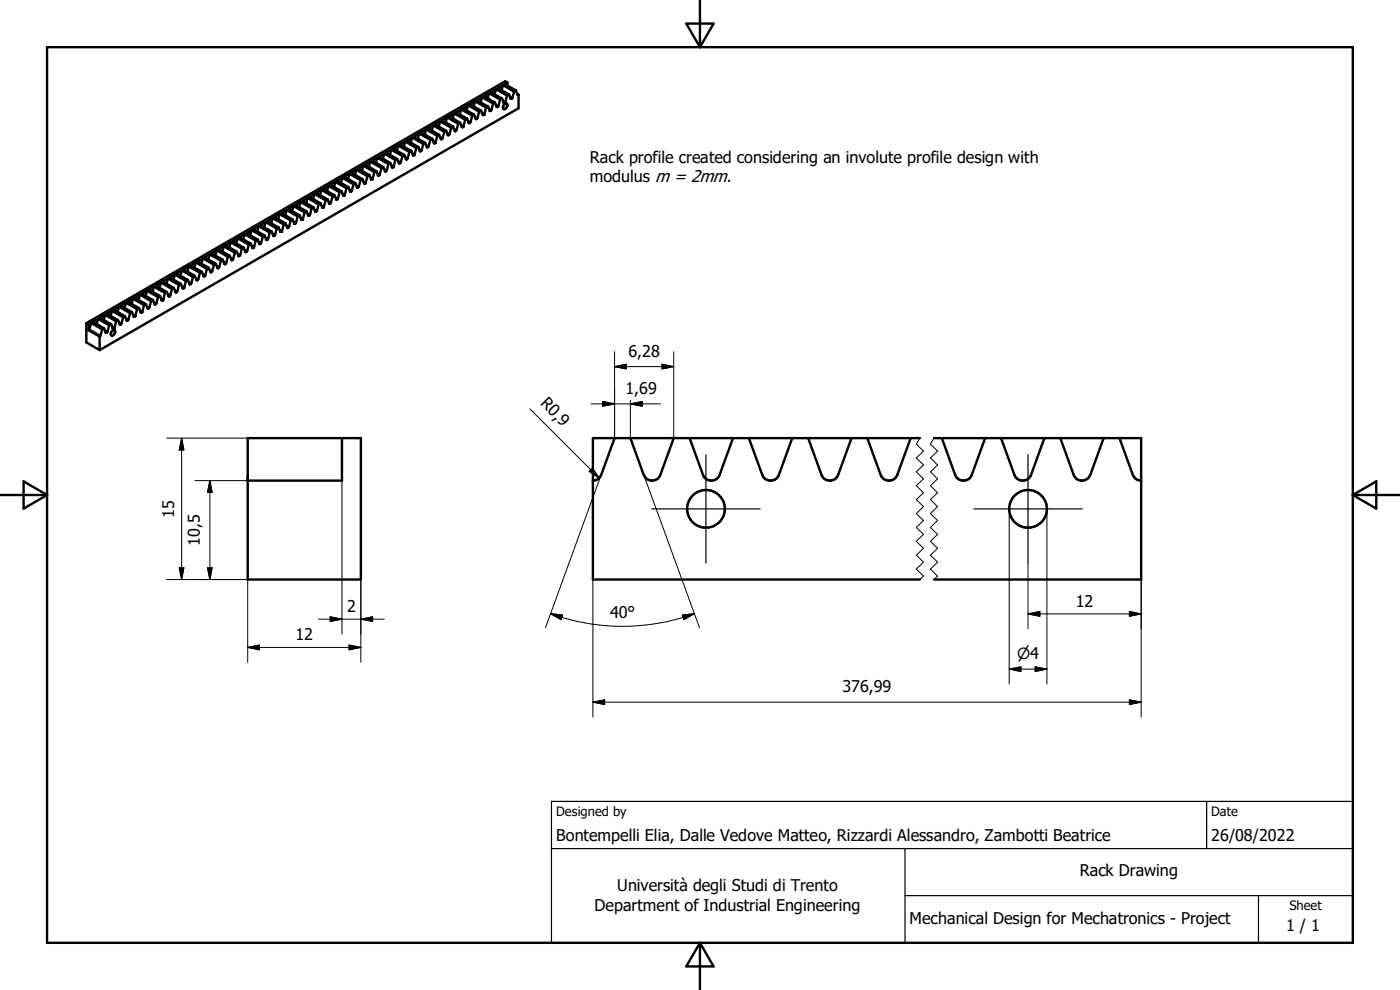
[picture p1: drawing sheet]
<svg xmlns="http://www.w3.org/2000/svg" width="297mm" height="210mm" viewBox="0 0 297 210" stroke-linecap="round" stroke-linejoin="round" font-family="sans-serif">
<g fill="none" stroke="#000" stroke-width=".51">
<path d="M10 10h277v190h-277zM103.7 19.8l-.2 1.1M103.7 19.8l-1 .6 2.3 1.3M103.7 19.8l2.4 1.3M105.2 18.9l-.3 1.1M105.2 18.9l-1.1 .6 2.4 1.4M105.2 18.9l2.4 1.4M106.7 18.1l-.3 1.1M106.7 18.1l-1.1 .6 2.4 1.3M106.7 18.1l2.4 1.3M107.6 17.5v.6M107.6 17.5l-.5 .3 2.4 1.4"/>
<path d="M107.6 17.5l-.4-.3-88.9 51.4M109.1 19.4l-.6 1.6M109.5 19.2l.3 .9h.2M109.5 19.2l-.4 .2M109.8 20l.2 .1M145.6 5h5.8l-2.9 5zM148.5 0v10M69.7 39.4l-.3 1.1M69.7 39.4l-1.1 .7 2.3 1.3M69.7 39.4l2.3 1.4M71.1 38.6l-.2 1.1M71.1 38.6l-1 .6 2.3 1.4"/>
<path d="M71.1 38.6l2.4 1.3M72.6 37.7l-1 .7 2.3 1.3M72.6 37.7l-.3 1.1M72.6 37.7l2.4 1.4M73.5 39.9l-.5 1.6-.2-.1-.4-.8M73.9 39.7l.3 .9h.2M73.9 39.7l-.4 .2M74.1 36.9l-.3 1M74.1 36.9l-1.1 .6 2.4 1.4M74.1 36.9l2.4 1.3M75 39.1l-.5 1.5M75.4 38.9l-.4 .2"/>
<path d="M75.6 36l-.3 1.1M75.6 36l-1.1 .6 2.4 1.4M75.6 36l2.4 1.4M76.5 38.2l-.4 1.3-.2 .3-.2-.1-.3-.8M76.9 38l-.4 .2M77.1 35.2l-1.1 .6 2.4 1.3M77.1 35.2l-.3 1M77.1 35.2l2.3 1.3M78 37.4l-.6 1.5h-.2l-.3-.9M78.4 37.1l-.4 .3M78.6 34.3l-.3 1.1M78.6 34.3l-1.1 .6 2.3 1.4"/>
<path d="M78.6 34.3l2.3 1.4M79.4 36.5l-.3 1.4-.3 .2-.4-1M79.8 36.3l-.4 .2M80 33.5l-.2 1M80 33.5l-1 .6 2.3 1.3M80 33.5l2.4 1.3M80.9 35.7l-.3 1.2-.2 .3h-.2l-.4-.9M81.3 35.4l-.4 .3M81.5 32.6l-1.1 .6 2.4 1.4M81.5 32.6l-.3 1.1M81.5 32.6l2.4 1.4M82.4 34.8l-.5 1.5-.2 .1-.4-1"/>
<path d="M82.8 34.6l-.4 .2M83 31.7l-.3 1.1M83 31.7l-1.1 .7 2.4 1.3M83 31.7l2.4 1.4M83.9 34l-.6 1.5h-.2l-.3-.9M84.3 33.7l-.4 .3M84.5 30.9l-.3 1.1M84.5 30.9l-1.1 .6 2.4 1.4M84.5 30.9l2.3 1.3M85.4 33.1l-.4 1.3-.2 .2h-.2l-.3-.9M85.8 32.9l.3 .9h.2M85.8 32.9l-.4 .2"/>
<path d="M86 30l-1.1 .7 2.4 1.3M86 30l-.3 1.1M86 30l2.3 1.4M86.3 33.8h.1M86.8 32.2l-.5 1.6M87.3 32l-.5 .2M87.5 29.2l-.4 1.1M87.5 29.2l-1.1 .6 2.3 1.4M87.5 29.2l2.3 1.3M88.3 31.4l-.5 1.5h-.2l-.3-.9M88.7 31.2l-.4 .2M88.9 28.3l-1.1 .7 2.4 1.3"/>
<path d="M88.9 28.3l-.3 1.1M88.9 28.3l2.4 1.4M89.8 30.5l-.4 1.4-.1 .2-.2-.1-.4-.8M90.2 30.3l.3 .9h.2M90.2 30.3l-.4 .2M90.4 27.5l-.3 1.1M90.4 27.5l-1.1 .6 2.4 1.3M90.4 27.5l2.4 1.3M90.7 31.2h.1M91.3 29.7l-.5 1.5M91.7 29.4l-.4 .3M91.9 26.6l-.3 1.1"/>
<path d="M91.9 26.6l-1.1 .6 2.4 1.4M91.9 26.6l2.4 1.4M92.8 28.8l-.4 1.4-.3 .2-.4-1M93.2 28.6l-.4 .2M93.4 25.8l-.3 1M93.4 25.8l-1.1 .6 2.3 1.3M93.4 25.8l2.3 1.3M94.3 28l-.6 1.5h-.2l-.3-.9M94.6 27.7l-.3 .3M94.8 24.9l-.2 1.1M94.8 24.9l-1 .6 2.3 1.4M94.8 24.9l2.4 1.4"/>
<path d="M95.7 27.1l-.5 1.6-.2-.1-.4-.9M96.1 26.9l.4 .9h.2M96.1 26.9l-.4 .2M96.3 24.1l-.3 1M96.3 24.1l-1 .6 2.3 1.3M96.3 24.1l2.4 1.3M96.7 27.8h.1M97.2 26.3l-.5 1.5M97.6 26l-.4 .3M97.8 23.2l-1.1 .6 2.4 1.4M97.8 23.2l-.3 1.1M97.8 23.2l2.4 1.3"/>
<path d="M98.7 25.4l-.6 1.6-.2-.1-.3-.9M99.1 25.2l-.4 .2M99.3 22.3l-.3 1.1M99.3 22.3l-1.1 .7 2.4 1.3M99.3 22.3l2.4 1.4M100.2 24.5l-.6 1.6-.2-.1-.3-.8M100.6 24.3l-.4 .2M100.8 21.5l-.3 1.1M100.8 21.5l-1.1 .6 2.4 1.4M100.8 21.5l2.3 1.3M101.7 23.7l-.4 1.2-.2 .3h-.2l-.3-.9M102.1 23.5l-.4 .2"/>
<path d="M102.3 20.6l-1.1 .7 2.3 1.3M102.3 20.6l-.3 1.1M102.3 20.6l2.3 1.4M103.1 22.8l-.5 1.6-.2-.1-.3-.8M103.5 22.6l-.4 .2M104.6 22l-.5 1.5h-.2l-.4-.9M105 21.7l-.4 .3M106.1 21.1l-.3 1.3-.3 .3-.2-.1-.3-.9M106.5 20.9l-.4 .2M107 22.2a.37 .37 0 0 1 .5-.2 .37 .37 0 0 1 .1 .5 .52 .52 0 0 1-.3 .6 .52 .52 0 0 1-.6-.1zM107.6 20.3l-.6 1.5h-.2l-.3-.9M108 20l.3 .9 .2 .1"/>
<path d="M108 20l-.4 .3M108.5 21h.1M110 20.1h.1M110 20.1v2.9l-88.9 51.3M34.1 59.9l-1.1 .7 2.4 1.4M34.1 59.9l-.3 1.1M34.1 59.9l2.4 1.4M35.6 59.1l-1.1 .6 2.4 1.4M35.6 59.1l-.3 1.1M35.6 59.1l2.4 1.4M37.1 58.2l-.3 1.1M37.1 58.2l-1.1 .7 2.4 1.3"/>
<path d="M37.1 58.2l2.3 1.4M38.6 57.4l-1.1 .6 2.4 1.4M38.6 57.4l-.3 1.1M38.6 57.4l2.3 1.4M39.4 59.6l-.5 1.5h-.2l-.3-.9M39.9 59.4l-.5 .2M40.1 56.5l-.3 1.1M40.1 56.5l-1.1 .7 2.3 1.3M40.1 56.5l2.3 1.4M40.9 58.8l-.3 1.3-.2 .2h-.2l-.3-.9M41.3 58.5l-.4 .3M41.5 55.7l-.2 1.1"/>
<path d="M41.5 55.7l-1 .6 2.3 1.4M41.5 55.7l2.4 1.3M42.4 57.9l-.5 1.5h-.2l-.4-.9M42.8 57.7l-.4 .2M43 54.8l-1.1 .7 2.4 1.3M43 54.8l-.3 1.1M43 54.8l2.4 1.4M43.9 57l-.5 1.6-.2-.1-.4-.8M44.3 56.8l-.4 .2M44.5 54l-.3 1M44.5 54l-1.1 .6 2.4 1.4M44.5 54l2.4 1.3"/>
<path d="M45.4 56.2l-.6 1.5h-.2l-.3-.9M45.8 56l-.4 .2M46 53.1l-.3 1.1M46 53.1l-1.1 .6 2.3 1.4M46 53.1l2.3 1.4M46.9 55.3l-.6 1.6-.2-.1-.3-.8M47.2 55.1l.4 .9h.2M47.2 55.1l-.3 .2M47.5 52.2l-1.1 .7 2.3 1.4M47.5 52.2l-.3 1.1M47.5 52.2l2.3 1.4M47.8 56h.1"/>
<path d="M48.3 54.5l-.5 1.5M48.7 54.3l.4 .8 .2 .1M48.7 54.3l-.4 .2M48.9 51.4l-.2 1.1M48.9 51.4l-1 .6 2.3 1.4M48.9 51.4l2.4 1.4M49.3 55.1v.1M49.8 53.6l-.5 1.5M50.2 53.4l.3 .9h.2M50.2 53.4l-.4 .2M50.4 50.5l-.3 1.1M50.4 50.5l-1 .7 2.3 1.3"/>
<path d="M50.4 50.5l2.4 1.4M50.7 54.3h.1M51.3 52.8l-.5 1.5M51.7 52.5l.4 1 .1-.1M51.7 52.5l-.4 .3M51.9 49.7l-1.1 .6 2.4 1.4M51.9 49.7l-.3 1.1M51.9 49.7l2.4 1.4M52.2 53.4h.1M52.8 51.9l-.6 1.5M53.2 51.7l-.4 .2M53.4 48.8l-.3 1.1"/>
<path d="M53.4 48.8l-1.1 .7 2.4 1.3M53.4 48.8l2.4 1.4M54.3 51.1l-.6 1.5h-.2l-.3-.9M54.7 50.8l.3 .9h.2M54.7 50.8l-.4 .3M54.9 48l-1.1 .6 2.3 1.4M54.9 48l-.3 1.1M54.9 48l2.3 1.4M55.2 51.7h.1M55.8 50.2l-.6 1.5M56.1 50l-.3 .2M56.3 47.1l-.2 1.1"/>
<path d="M56.3 47.1l-1 .7 2.3 1.3M56.3 47.1l2.4 1.4M57.2 49.4l-.5 1.5h-.2l-.4-.9M57.6 49.1l.4 .9h.2M57.6 49.1l-.4 .3M57.8 46.3l-.3 1M57.8 46.3l-1.1 .6 2.4 1.4M57.8 46.3l2.4 1.3M58.2 50h.1M58.7 48.5l-.3 1.3-.2 .2M59.1 48.3l-.4 .2M59.3 45.4l-.3 1.1"/>
<path d="M59.3 45.4l-1.1 .7 2.4 1.3M59.3 45.4l2.4 1.4M60.2 47.6l-.4 1.4-.2 .2-.2-.1-.3-.8M60.6 47.4l-.4 .2M60.8 44.6l-.3 1M60.8 44.6l-1.1 .6 2.4 1.4M60.8 44.6l2.3 1.3M61.7 46.8l-.6 1.5h-.2l-.3-.9M62.1 46.6l.3 .9h.2M62.1 46.6l-.4 .2M62.3 43.7l-.3 1.1M62.3 43.7l-1.1 .6 2.4 1.4"/>
<path d="M62.3 43.7l2.3 1.4M62.6 47.5h.1M63.1 45.9l-.3 1.3-.2 .3M63.6 45.7l-.5 .2M63.8 42.9l-1.1 .6 2.3 1.3M63.8 42.9l-.3 1M63.8 42.9l2.3 1.3M64.6 45.1l-.5 1.5h-.2l-.3-.9M65 44.8l-.4 .3M65.2 42l-.3 1.1M65.2 42l-1 .6 2.3 1.4M65.2 42l2.4 1.4"/>
<path d="M66.1 44.2l-.5 1.5h-.2l-.4-.9M66.5 44l-.4 .2M66.7 41.2l-.3 1M66.7 41.2l-1.1 .6 2.4 1.3M66.7 41.2l2.4 1.3M67.6 43.4l-.3 1.2-.3 .3h-.1l-.4-.9M68 43.1l-.4 .3M68.2 40.3l-1.1 .6 2.4 1.4M68.2 40.3l-.3 1.1M68.2 40.3l2.4 1.4M69.1 42.5l-.6 1.5h-.2l-.3-.9M69.5 42.3l.3 .9h.2"/>
<path d="M69.5 42.3l-.4 .2M70 43.2h.1M70.6 41.7l-.6 1.5M70.9 41.4l.4 .9h.2M70.9 41.4l-.3 .3M71.5 42.3h.1M72 40.8l-.3 1.3-.2 .2M72.4 40.6l-.4 .2M74.4 40.6h.1M18.3 68.6v4l2.8 1.7M18.3 68.6l.5 .2M18.8 68.8v1.3l2.3 1.3"/>
<path d="M19.3 68.5l-.5 1.5M19.3 68.5l-.5 .3M19.3 68.5l2.4 1.4M20.8 67.6l-.3 1.1M20.8 67.6l-1.1 .7 2.4 1.3M20.8 67.6l2.4 1.4M21.1 71.4v2.9M21.7 69.9l-.6 1.5M22.1 69.6l-.4 .3M22.3 66.8l-.3 1.1M22.3 66.8l-1.1 .6 2.4 1.4M22.3 66.8l2.3 1.4"/>
<path d="M23.2 69l-.4 1.3-.2 .3-.2-.1-.3-.9M23.6 68.8l-.4 .2M23.8 65.9l-1.1 .7 2.3 1.3M23.8 65.9l-.3 1.1M23.8 65.9l2.3 1.4M23.9 70.1a.4 .4 0 0 1 .6 .1 .4 .4 0 0 1-.2 .6l-.5 .4a.55 .55 0 0 1-.3-.5 .55 .55 0 0 1 .3-.5zM24.6 68.2l-.5 1.5-.2-.1-.3-.8M25 67.9l-.4 .3M25.2 65.1l-1 .6 2.3 1.4M25.2 65.1l-.2 1.1M25.2 65.1l2.4 1.4M26.1 67.3l-.5 1.5h-.2l-.4-.9"/>
<path d="M26.5 67.1l-.4 .2M26.7 64.2l-.3 1.1M26.7 64.2l-1 .6 2.3 1.4M26.7 64.2l2.4 1.4M27.6 66.5l-.3 1.2-.2 .3-.3-.1-.3-.8M28 66.2l-.4 .3M28.2 63.4l-.3 1.1M28.2 63.4l-1.1 .6 2.4 1.4M28.2 63.4l2.4 1.3M29.1 65.6l-.5 1.5h-.2l-.4-.9M29.5 65.4l-.4 .2M29.7 62.5l-1.1 .6 2.4 1.4"/>
<path d="M29.7 62.5l-.3 1.1M29.7 62.5l2.4 1.4M30.6 64.7l-.6 1.6-.2-.1-.3-.8M31 64.5l-.4 .2M31.2 61.7l-.3 1M31.2 61.7l-1.1 .6 2.3 1.4M31.2 61.7l2.3 1.3M32.1 63.9l-.4 1.2-.2 .3h-.2l-.3-.9M32.4 63.7l.4 .9h.2M32.4 63.7l-.3 .2M32.7 60.8l-1.1 .6 2.3 1.4M32.7 60.8l-.3 1.1"/>
<path d="M32.7 60.8l2.3 1.4M33 64.6h.1M33.5 63l-.5 1.6M33.9 62.8l-.4 .2M35 62.2l-.5 1.5h-.2l-.4-.9M35.4 62l.3 .8 .2 .1M35.4 62l-.4 .2M36 62.8l-.1 .1M36.5 61.3l-.5 1.5M36.9 61.1l-.4 .2M38 60.5l-.6 1.5h-.1l-.4-.9M38.4 60.2l-.4 .3"/>
<path d="M52.6 92.9h24v30h-24zM72.5 92.9v9.1h-19.9M130.4 92.9l-2.9 7.9a1.89 1.89 0 0 1-1.7 1.2M133.7 92.9l2.9 7.9a1.88 1.88 0 0 0 1.7 1.2 1.88 1.88 0 0 0 1.8-1.2l2.8-7.9M146.3 92.9l2.9 7.9a1.88 1.88 0 0 0 1.7 1.2 1.88 1.88 0 0 0 1.8-1.2l2.8-7.9M158.9 92.9l2.8 7.9a1.88 1.88 0 0 0 1.8 1.2 1.88 1.88 0 0 0 1.7-1.2l2.9-7.9M171.5 92.9l2.8 7.9a1.88 1.88 0 0 0 1.8 1.2 1.88 1.88 0 0 0 1.7-1.2l2.8-7.9M184 92.9l2.8 7.9a1.88 1.88 0 0 0 1.8 1.2 1.88 1.88 0 0 0 1.8-1.2l2.8-7.9M195.2 92.9h-69.4v30h69.4M198.2 92.9h43.9v30h-43.9M199.8 92.9l2.8 7.9a1.88 1.88 0 0 0 1.8 1.2 1.88 1.88 0 0 0 1.8-1.2l2.8-7.9M212.4 92.9l2.8 7.9a1.88 1.88 0 0 0 1.8 1.2 1.88 1.88 0 0 0 1.7-1.2l2.9-7.9"/>
<path d="M224.9 92.9l2.9 7.9a1.88 1.88 0 0 0 1.7 1.2 1.88 1.88 0 0 0 1.8-1.2l2.8-7.9M237.5 92.9l2.8 7.9a1.83 1.83 0 0 0 1.8 1.2M0 105h10M5 102.1l5 2.9-5 2.9zM287 105h10M287 105l5-2.9v5.8zM148.5 200v10M148.5 200l2.9 5h-5.8z"/>
<circle cx="149.8" cy="108" r="4"/>
<circle cx="218.1" cy="108" r="4"/>
</g>
<g fill="none" stroke="#000" stroke-width=".21">
<path d="M109.8 20l.2 .1M74 40l.7 .3M75.5 39.1l.6 .4M75.9 39.8l-.2-.2 .2 .2M77 38.3l.6 .3M77.2 38.8l.2 .1M78.5 37.4l.6 .4M78.7 37.9l.2 .1M79.9 36.6l.7 .3M80.4 37.2l-.3-.1 .3 .1M81.4 35.7l.7 .4M81.6 36.2l.2 .1"/>
<path d="M81.6 36.2l.3 .1M82.9 34.8l.6 .4M83.1 35.3l.2 .2-.2-.1M84.4 34l.6 .4M84.8 34.6l-.2-.1 .2 .1M85.9 33.1l.6 .4M86.1 33.6l.2 .2-.2-.1M87.4 32.3l.6 .3M87.5 32.8l.3 .1-.2-.1M88.8 31.4l.7 .4M89 31.9l.3 .2M89 32l.3 .1"/>
<path d="M90.3 30.6l.7 .3M90.5 31.1l.2 .1M91.8 29.7l.6 .4M92 30.2l.2 .2-.2-.2M93.3 28.9l.6 .3M93.7 29.5l-.2-.1 .2 .1M94.7 28l.7 .4M94.9 28.5l.3 .2M96.2 27.2l.7 .3M96.4 27.6l.3 .2-.3-.1M97.7 26.3l.7 .4M97.9 26.8l.2 .2-.2-.2"/>
<path d="M99.2 25.4l.6 .4M99.6 26.1l-.2-.1 .2 .1M100.7 24.6l.6 .3M101.1 25.2l-.2-.1 .2 .1M102.2 23.7l.6 .4M102.4 24.3l.2 .1M103.6 22.9l.7 .3M104.1 23.5l-.3-.1 .3 .1M105.1 22l.7 .4M105.3 22.5l.2 .2M105.3 22.5l.3 .2M106.6 21.2l.6 .3"/>
<path d="M106.8 21.7l.2 .1M108.1 20.3l.6 .4M108.3 20.8l.2 .2-.2-.2M40 59.6l.6 .4M41.4 58.8l.7 .4M41.9 59.4l-.3-.1 .3 .1M42.9 57.9l.7 .4M43.1 58.4l.3 .2M44.4 57.1l.6 .3M44.6 57.6l.2 .1M45.9 56.2l.6 .4M46.1 56.7l.2 .2"/>
<path d="M47.3 55.3l.7 .4M47.6 55.9l.2 .1-.2-.1M48.8 54.5l.7 .4M49 55l.3 .2-.3-.2M50.3 53.6l.7 .4M50.5 54.2l.2 .1-.2-.1M51.8 52.8l.7 .4M52 53.3l.2 .1M53.3 51.9l.6 .4M53.5 52.5l.2 .1M54.8 51.1l.6 .4M55 51.6l.2 .1"/>
<path d="M56.2 50.2l.7 .4M56.4 50.8l.3 .1M56.4 50.7l.3 .2M57.7 49.4l.7 .4M57.9 49.9l.3 .1M59.2 48.5l.6 .4M59.4 49l.2 .2-.2-.2M60.7 47.7l.6 .3M60.9 48.2l.2 .1M62.2 46.8l.6 .4M62.4 47.3l.2 .2M63.7 46l.6 .3"/>
<path d="M63.8 46.5l.3 .1-.2-.1M65.1 45.1l.7 .4M65.6 45.7l-.3-.1 .3 .1M66.6 44.2l.7 .4M67.1 44.9l-.3-.1 .2 .1M68.1 43.4l.6 .4M68.3 43.9l.2 .1-.2-.1M69.6 42.5l.6 .4M69.8 43l.2 .2-.2-.1M71 41.7l.7 .4M71.2 42.2l.3 .1M72.5 40.8l.7 .4"/>
<path d="M72.7 41.3l.3 .2-.3-.1M74.2 40.5l.2 .1M18.8 70.1l2.3 1.3M19 69.8l2.3 1.3M22.2 69.9l.6 .4M22.4 70.4l.2 .1M22.4 70.4l.2 .2M23.6 69l.7 .4M23.8 69.5l.3 .2-.3-.1M25.1 68.2l.7 .4M25.3 68.7l.3 .1M26.6 67.3l.7 .4"/>
<path d="M27.1 68l-.3-.2 .3 .2M28.1 66.5l.7 .4M28.3 67l.3 .1M29.6 65.6l.6 .4M29.8 66.1l.2 .2-.2-.2M31.1 64.8l.6 .3M31.3 65.3l.2 .1M32.5 63.9l.7 .4M32.7 64.4l.3 .2M34 63l.7 .4M34.2 63.6l.3 .1-.3-.1M35.5 62.2l.6 .4"/>
<path d="M35.7 62.7l.2 .2M37 61.3l.6 .4M37.2 61.9l.2 .1M38.5 60.5l.6 .4M38.7 61l.2 .1M40.4 60.3l-.2-.1 .2 .1M130.4 74.6v18.3M130.4 77.8h12.5M130.4 77.8l2.5-.5v1zM140.4 77.3l2.5 .5-2.5 .5zM142.9 74.6v18.3M35.4 92.9h17.2"/>
<path d="M38.5 92.9v30M38.5 92.9l.5 2.6h-1zM112.4 86.7l13.4 13.5M125.4 85.7h14.7M125.7 99.3l1.4 2.1-2.1-1.4zM127.9 85.2l2.5 .5-2.5 .5zM133.7 85.7l2.5-.5v1zM133.7 84.9v8M195.2 92.9l-.8 1.3 1.5 1.5-1.5 1.5 1.5 1.4-1.5 1.5 1.5 1.5-1.5 1.5 1.5 1.4-1.5 1.5 1.5 1.5-1.5 1.4 1.5 1.5-1.5 1.5 1.5 1.5-1.5 1.4 1.5 1.5-1.5 1.5 1.5 1.5-1.5 1.4 1.5 1.5-.7 .7M198.2 92.9l-.8 1.3 1.5 1.5-1.5 1.5 1.5 1.4-1.5 1.5 1.5 1.5-1.5 1.5 1.5 1.4-1.5 1.5 1.5 1.5-1.5 1.4 1.5 1.5-1.5 1.5 1.5 1.5-1.5 1.4 1.5 1.5-1.5 1.5 1.5 1.5-1.5 1.4 1.5 1.5-.7 .7M41.4 102h11.2M44.5 102v20.9"/>
<path d="M44.5 102l.5 2.4h-1zM72.5 102v32.5M125.8 100.2h.1M125.8 100.2l-.4-.6 1.7 1.8M127.5 100.9l-11.8 32.3M136.6 100.8l2.6 7.1M139.2 108.1l9.2 25.1M214.1 108v37.1M218.1 119.5v13.9M222.1 108v37.1M35.4 122.9h17.2v17.6M38 120.5h1l-.5 2.4z"/>
<path d="M44 120.5h1l-.5 2.4zM52.6 137.3h24M52.6 137.3l2.4-.5v1.1zM67.5 131.3h14M70.1 130.8l2.4 .5-2.4 .5zM74 136.8l2.6 .5-2.6 .6zM76.6 131.3l2.4-.5v1zM76.6 122.9v17.6M116.8 130.2a44.5 44.5 0 0 0 30.5 0M116.8 130.2l2.6 .3-.4 1zM125.8 122.9v29.2M144.8 130.5l2.5-.3-2.2 1.3z"/>
<path d="M218.1 130.2h24M218.1 130.2l2.5-.5v1zM239.6 129.7l2.5 .5-2.5 .5zM242.1 122.9v29.2M125.8 149h116.3M125.8 149l2.5-.5v1zM214.1 141.9h8M214.1 141.9l2.5-.4v.9zM219.6 141.5l2.5 .4-2.5 .5zM239.6 148.5l2.5 .5-2.5 .5z"/>
</g>
<g fill="#000">
<circle cx="77.4" cy="38.9" r=".25"/>
<circle cx="78.9" cy="38" r=".25"/>
<circle cx="83.3" cy="35.5" r=".25"/>
<circle cx="87.8" cy="32.9" r=".25"/>
<circle cx="92.2" cy="30.4" r=".25"/>
<circle cx="98.1" cy="27" r=".25"/>
<circle cx="102.6" cy="24.4" r=".25"/>
<circle cx="107" cy="21.8" r=".25"/>
<circle cx="43.4" cy="58.6" r=".25"/>
<circle cx="59.6" cy="49.2" r=".25"/>
<circle cx="64.1" cy="46.6" r=".25"/>
<circle cx="68.5" cy="44" r=".25"/>
<circle cx="73" cy="41.5" r=".25"/>
<circle cx="24.1" cy="69.7" r=".25"/>
<circle cx="28.6" cy="67.1" r=".25"/>
<circle cx="30" cy="66.3" r=".25"/>
<circle cx="34.5" cy="63.7" r=".25"/>
<circle cx="38.9" cy="61.1" r=".25"/>
</g>
<path d="M149.8 96.4v23.1M218.1 96.4v23.1M138.3 108h23M206.6 108h23M117 170h170v30h-170zM256 170v10M117 180h170M192 190h95M192 180v20M267 190v10" fill="none" stroke="#000" stroke-width=".25"/>
<g fill="#000" stroke="#000" stroke-width=".21">
<path d="M130.4 77.8l2.5-.5v1zM140.4 77.3l2.5 .5-2.5 .5zM38.5 92.9l.5 2.6h-1zM127.9 85.2l2.5 .5-2.5 .5zM133.7 85.7l2.5-.5v1zM44.5 102l.5 2.4h-1zM125.7 99.3l1.4 2.1-2.1-1.4zM38 120.5h1l-.5 2.4zM44 120.5h1l-.5 2.4zM52.6 137.3l2.4-.5v1.1zM70.1 130.8l2.4 .5-2.4 .5zM74 136.8l2.6 .5-2.6 .6z"/>
<path d="M76.6 131.3l2.4-.5v1zM116.8 130.2l2.6 .3-.4 1zM144.8 130.5l2.5-.3-2.2 1.3zM218.1 130.2l2.5-.5v1zM239.6 129.7l2.5 .5-2.5 .5zM125.8 149l2.5-.5v1zM214.1 141.9l2.5-.4v.9zM219.6 141.5l2.5 .4-2.5 .5zM239.6 148.5l2.5 .5-2.5 .5z"/>
</g>
<g font-size="3.4">
<text x="125.1" y="34.5">Rack profile created considering an involute profile design with</text>
<text x="125.1" y="38.7">modulus m = 2mm.</text>
<text x="133.3" y="75.6">6,28</text>
<text x="132.7" y="83.6">1,69</text>
<text x="114.5" y="85.8" transform="rotate(45 114.5 85.8)">R0,9</text>
<text x="37" y="109.8" transform="rotate(-90 37 109.8)">15</text>
<text x="42.4" y="115.8" transform="rotate(-90 42.4 115.8)">10,5</text>
<text x="73.6" y="129.8">2</text>
<text x="129.4" y="131.1">40°</text>
<text x="228.2" y="128.7">12</text>
<text x="62.7" y="135.8">12</text>
<text x="178.7" y="146.8">376,99</text>
<text x="118" y="178.3">Bontempelli Elia, Dalle Vedove Matteo, Rizzardi Alessandro, Zambotti Beatrice</text>
<text x="257" y="178.4">26/08/2022</text>
<text x="229.1" y="185.9">Rack Drawing</text>
<text x="130.9" y="189">Università degli Studi di Trento</text>
<text x="126.2" y="193.2">Department of Industrial Engineering</text>
<text x="193" y="196">Mechanical Design for Mechatronics - Project</text>
<text x="272.8" y="197.5">1 / 1</text>
</g>
<text font-size="3.3" x="215.8" y="139.8">n4</text>
<g font-size="2.7">
<text x="118" y="173.1">Designed by</text>
<text x="257" y="173">Date</text>
<text x="273.6" y="193.1">Sheet</text>
</g>
</svg>
